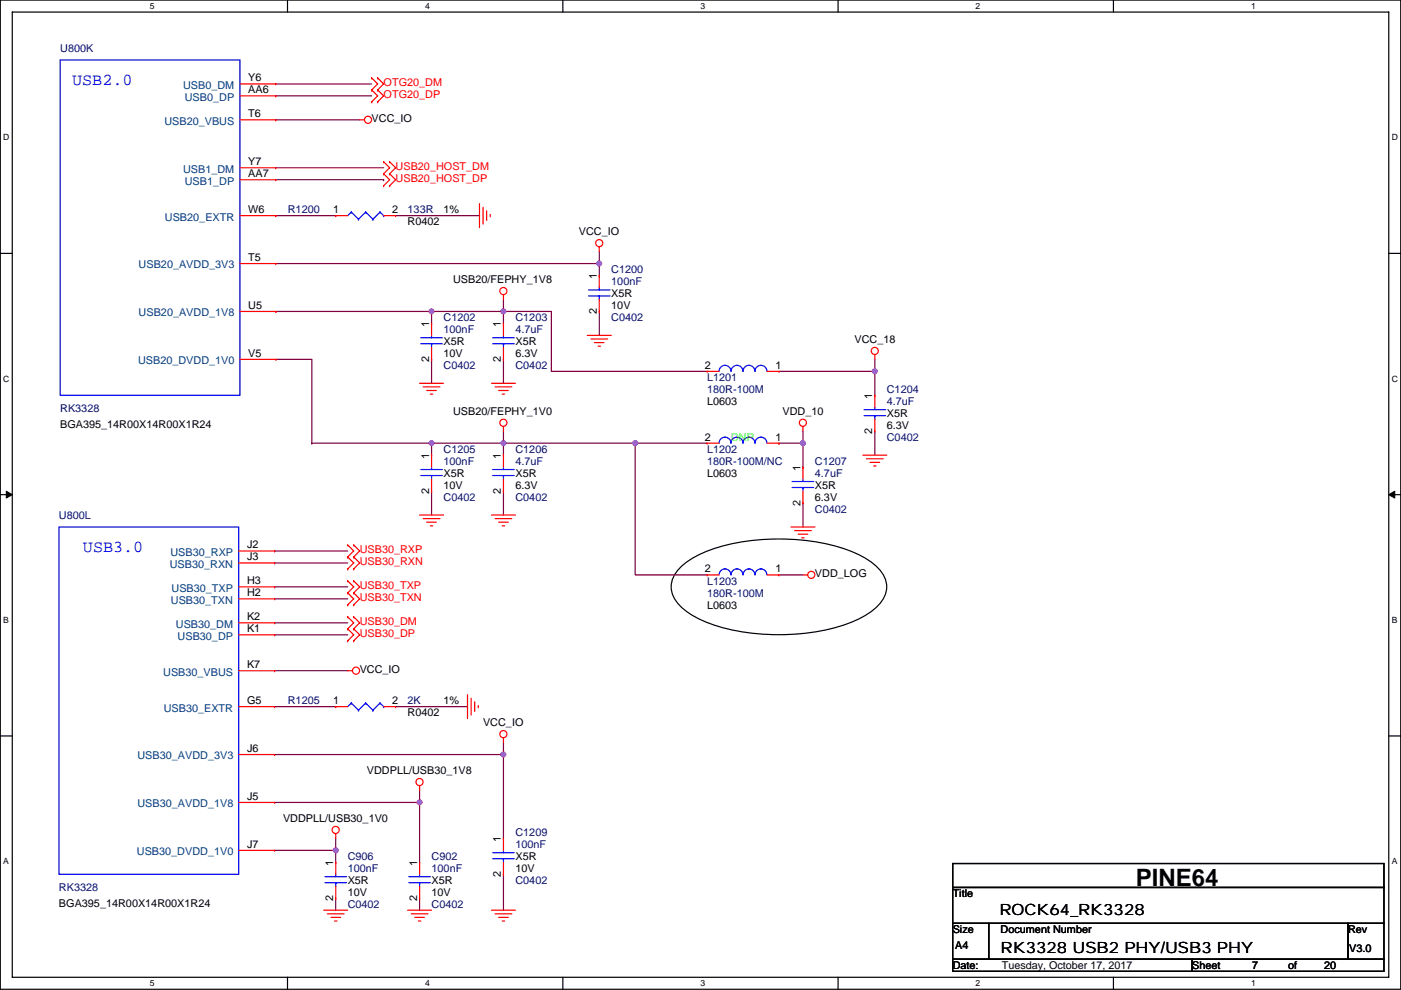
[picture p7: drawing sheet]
<svg xmlns="http://www.w3.org/2000/svg" width="297mm" height="210mm" viewBox="0 0 297 210" stroke-linecap="round" stroke-linejoin="round" font-family="sans-serif">
<path d="M.1 0h296.9v209.8h-296.9zM2.6 2.6h291.8v204.7h-291.8z" fill="none" stroke="#000" stroke-width=".25"/>
<g fill="#fff">
<path d="M31.8 .3h1v2h-1z"/>
<path d="M31.8 207.5h1v2.1h-1z"/>
</g>
<path d="M61 0v2.6M61 207.3v2.5" fill="none" stroke="#000" stroke-width=".25"/>
<g fill="#fff">
<path d="M90.1 .3h1v2h-1z"/>
<path d="M90.1 207.5h1v2.1h-1z"/>
</g>
<path d="M119.3 0v2.6M119.3 207.3v2.5" fill="none" stroke="#000" stroke-width=".25"/>
<g fill="#fff">
<path d="M148.5 .3h1v2h-1z"/>
<path d="M148.5 207.5h1v2.1h-1z"/>
</g>
<path d="M177.7 0v2.6M177.7 207.3v2.5" fill="none" stroke="#000" stroke-width=".25"/>
<g fill="#fff">
<path d="M206.9 .3h1v2h-1z"/>
<path d="M206.9 207.5h1v2.1h-1z"/>
</g>
<path d="M236.1 0v2.6M236.1 207.3v2.5" fill="none" stroke="#000" stroke-width=".25"/>
<g fill="#fff">
<path d="M265.2 .3h1v2h-1z"/>
<path d="M265.2 207.5h1v2.1h-1z"/>
<path d="M.7 28.2h1.3v2h-1.3z"/>
<path d="M295.1 28.2h1.3v2h-1.3z"/>
<path d="M.7 79.3h1.3v2.1h-1.3z"/>
<path d="M295.1 79.3h1.3v2.1h-1.3z"/>
</g>
<path d="M.1 53.7h2.5M294.4 53.7h2.6" fill="none" stroke="#000" stroke-width=".25"/>
<g fill="#fff">
<path d="M.7 130.5h1.2v2h-1.2z"/>
<path d="M295.1 130.5h1.2v2h-1.2z"/>
</g>
<path d="M.1 104.9h2.5M294.4 104.9h2.6" fill="none" stroke="#000" stroke-width=".25"/>
<path d="M1.3 104.2l1.3 .7-1.3 .7zM294.4 104.9l1.3-.7v1.4z" fill="#000" stroke="#000" stroke-width=".21"/>
<g fill="#fff">
<path d="M.7 181.7h1.2v2h-1.2z"/>
<path d="M295.1 181.7h1.2v2h-1.2z"/>
</g>
<path d="M143.9 120.7a21.1 21.1 0 0 1 10.9-5.3 47 47 0 0 1 25.8 1.6 12.9 12.9 0 0 1 7 5.5 5.4 5.4 0 0 1-2.1 6.5 25.4 25.4 0 0 1-12 4.9 46.2 46.2 0 0 1-23.8-1.9 12.9 12.9 0 0 1-7-5.6 5.1 5.1 0 0 1 1.2-5.7zM.1 156.1h2.5M294.4 156.1h2.6M202 183.2h91.4v5h-91.4zM202 188.2h91.4v7.7h-91.4zM202 195.9h7.6v7.6h-7.6zM209.6 195.9h76.2v7.6h-76.2zM285.8 195.9h7.6v7.6h-7.6zM202 203.5h50.8v2.5h-50.8zM252.8 203.5h40.6v2.5h-40.6z" fill="none" stroke="#000" stroke-width=".25"/>
<g fill="none" stroke="#800040" stroke-width=".25">
<path d="M58.5 17.8h20.3M58.5 20.3h20.3M58.5 25.4h17.8M58.5 35.6h22.8M58.5 38.1h22.8M81.3 38.1h.1M58.5 45.7h12.7M58.5 55.9h68.6M83.9 45.7h17.8M127.1 55.9h.1M127.1 53.4v2.5M127.1 55.9v2.5"/>
<path d="M58.5 76.2h7.6v17.8M58.5 66.1h.1M58.5 66.1h33M91.5 76.2v5.1M91.5 66.1v2.5M91.5 66.1h15.2M106.7 66.1h10.2v12.7h33M106.7 66.1v2.5M106.7 76.2v5.1M106.7 66.1h.1M106.7 63.5v2.6M127.1 66.1v5"/>
<path d="M165.2 78.8h20.3M185.5 76.2v2.6M185.5 78.8h.1M185.5 78.8v5M66.1 94h.1M66.1 94h25.4M91.5 94v2.5M91.5 94h15.2M106.7 94v2.5M106.7 91.5v2.5M106.7 94h28M134.7 94h.1"/>
<path d="M134.7 94v27.9h15.2M134.7 94h15.2M165.2 94h.1M165.2 94h5M170.2 91.5v2.5M170.2 94v5.1M185.5 91.5v5M58.2 116.9h15.5M58.2 119.4h15.5M91.5 104.2v5M106.7 104.2v5M170.2 106.7v5.1"/>
<path d="M58.2 132.1h15.5M58.2 134.6h15.5M58.2 124.5h15.5M58.2 127h15.5M165.2 121.9h5M58.2 149.9h13M58.2 142.3h15.5M83.9 149.9h15.2M106.7 157.5v2.5M58.2 160h48.5M58.2 170.2h30.8M71.2 177.8v2.6"/>
<path d="M89 170.2h.1M89 167.7v2.5M89 170.2v12.7M106.7 160h.1M106.7 160v17.8M58.2 180.4h13M71.2 180.4h.1M71.2 190.5v2.6M71.2 180.4v2.5M89 190.5v2.6M106.7 185.4v7.7"/>
</g>
<g fill="#f0f" stroke="#f0f" stroke-width=".25">
<circle cx="127" cy="55.9" r=".5"/>
<circle cx="91.5" cy="94" r=".5"/>
<circle cx="91.5" cy="66" r=".5"/>
<circle cx="106.7" cy="160" r=".5"/>
<circle cx="170.2" cy="94" r=".5"/>
<circle cx="185.5" cy="78.7" r=".5"/>
<circle cx="106.7" cy="66" r=".5"/>
<circle cx="106.7" cy="94" r=".5"/>
<circle cx="71.2" cy="180.3" r=".5"/>
<circle cx="88.9" cy="170.2" r=".5"/>
<circle cx="134.7" cy="94" r=".5"/>
</g>
<g fill="none" stroke="#f00" stroke-width=".25">
<path d="M50.9 17.8h7.6M58.5 17.8h.1M78.8 19.1h.1M78.8 16.5h.1M78.8 16.5l1.3 1.3-1.3 1.3M78.8 19.1l1.3 1.2-1.3 1.3M80.1 19.1h.1M80.1 16.5h.1M80.1 16.5l1.2 1.3-1.2 1.3M80.1 19.1l1.2 1.2-1.2 1.3M50.9 20.3h7.6M50.9 25.4h7.6"/>
<path d="M50.9 35.6h7.6M50.9 38.1h7.6M58.5 20.3h.1M58.5 25.4h.1M58.5 35.6h.1M58.5 38.1h.1M76.3 25.4h1M78.8 21.6h.1M80.1 21.6h.1M81.3 36.9h.1M81.3 34.3h.1M81.3 39.4h.1"/>
<path d="M81.3 34.3l1.3 1.3-1.3 1.3M81.3 36.9l1.3 1.2-1.3 1.3M82.6 36.9h.1M82.6 34.3h.1M82.6 39.4h.1M82.6 34.3l1.3 1.3-1.3 1.3M82.6 36.9l1.3 1.2-1.3 1.3M50.9 45.7h7.6M50.9 55.9h7.6M58.5 45.7h.1M58.5 55.9h.1M71.2 45.7h.1"/>
<path d="M71.2 45.7h2.5M81.3 45.7h2.6M83.9 45.7h.1M101.7 43.2v5.1M102.4 44v3.5M103.2 44.7v2.1M103.9 45.5v.5M127.1 52.3v1.1M127.1 58.4h.1M127.1 58.4v2.6M50.9 66.1h7.6M50.9 76.2h7.6"/>
<path d="M58.5 66.1h.1M58.5 76.2h.1M91.5 68.6h.1M91.5 76.2h.1M91.5 68.6v2.5M91.5 73.7v2.5M106.7 62.5v1M106.7 68.6h.1M106.7 76.2h.1M106.7 68.6v2.5M106.7 73.7v2.5M124.5 71.1h5.1"/>
<path d="M125.3 71.9h3.5M126 72.7h2.1M126.8 73.4h.5M127.1 66.1h.1M127.1 63.5v2.6M149.9 78.8h.1M149.9 78.8h2.6M162.6 78.8h2.6M165.2 78.8h.1M185.5 75.2v1M89 81.3h5M89.7 82.1h3.6"/>
<path d="M90.5 82.8h2M91.2 83.6h.6M91.5 96.5h.1M91.5 96.5v2.6M104.2 81.3h5.1M105 82.1h3.5M105.7 82.8h2.1M106.5 83.6h.5M106.7 90.4v1.1M106.7 96.5h.1M106.7 96.5v2.6M149.9 94h.1"/>
<path d="M149.9 94h2.6M162.6 94h2.6M165.2 94h.1M170.2 90.4v1.1M170.2 99.1h.1M170.2 99.1v2.5M182.9 96.5h5.1M183.7 97.3h3.6M184.5 98.1h2M185.2 98.8h.5M185.5 83.8h.1M185.5 91.5h.1"/>
<path d="M185.5 83.8v2.6M185.5 88.9v2.6M50.6 116.9h7.6M50.6 119.4h7.6M58.2 116.9h.1M58.2 119.4h.1M73.7 118.1h.1M73.7 115.6h.1M73.7 118.1l1.3 1.3-1.3 1.3M73.7 115.6l1.3 1.3-1.3 1.2M75 118.1h.1M75 115.6h.1"/>
<path d="M75 118.1l1.3 1.3-1.3 1.3M75 115.6l1.3 1.3-1.3 1.2M89 109.2h5M89.7 110h3.6M90.5 110.8h2M91.2 111.5h.6M91.5 104.2h.1M91.5 101.6v2.6M104.2 109.2h5.1M105 110h3.5M105.7 110.8h2.1M106.5 111.5h.5"/>
<path d="M106.7 104.2h.1M106.7 101.6v2.6M167.7 111.8h5.1M168.5 112.5h3.5M169.2 113.3h2.1M170 114.1h.5M170.2 106.7h.1M170.2 104.2v2.5M50.6 124.5h7.6M50.6 127h7.6M50.6 132.1h7.6M50.6 134.6h7.6"/>
<path d="M58.2 124.5h.1M58.2 127h.1M58.2 132.1h.1M58.2 134.6h.1M73.7 135.9h.1M73.7 133.4h.1M73.7 130.8h.1M73.7 120.7h.1M73.7 125.8h.1M73.7 123.2h.1M73.7 128.3h.1M73.7 133.4l1.3 1.2-1.3 1.3"/>
<path d="M73.7 130.8l1.3 1.3-1.3 1.3M73.7 123.2l1.3 1.3-1.3 1.3M73.7 125.8l1.3 1.2-1.3 1.3M75 135.9h.1M75 133.4h.1M75 130.8h.1M75 120.7h.1M75 125.8h.1M75 123.2h.1M75 128.3h.1M75 133.4l1.3 1.2-1.3 1.3M75 130.8l1.3 1.3-1.3 1.3"/>
<path d="M75 123.2l1.3 1.3-1.3 1.3M75 125.8l1.3 1.2-1.3 1.3M149.9 121.9h.1M149.9 121.9h2.6M162.6 121.9h2.6M165.2 121.9h.1M170.2 121.9h1.1M50.6 149.9h7.6M50.6 142.3h7.6M58.2 142.3h.1M58.2 149.9h.1M71.2 149.9h.1"/>
<path d="M71.2 149.9h2.5M73.7 142.3h1M81.3 149.9h2.6M83.9 149.9h.1M99.1 147.3v5.1M99.9 148.1v3.6M100.6 148.9v2M101.4 149.6v.5M106.7 156.5v1M50.6 160h7.6M50.6 170.2h7.6M58.2 160h.1"/>
<path d="M58.2 170.2h.1M71.2 176.8v1M89 166.6v1.1M106.7 177.8h.1M106.7 177.8v2.6M50.6 180.4h7.6M58.2 180.4h.1M68.6 193.1h5.1M69.4 193.8h3.6M70.2 194.6h2M70.9 195.3h.5M71.2 182.9h.1"/>
<path d="M71.2 190.5h.1M71.2 182.9v2.5M71.2 188v2.5M86.4 193.1h5.1M87.2 193.8h3.5M87.9 194.6h2.1M88.7 195.3h.5M89 182.9h.1M89 190.5h.1M89 182.9v2.5M89 188v2.5M104.2 193.1h5.1"/>
<path d="M105 193.8h3.5M105.7 194.6h2.1M106.5 195.3h.5M106.7 185.4h.1M106.7 182.9v2.5"/>
<circle cx="78" cy="25.4" r=".76"/>
<circle cx="127" cy="51.6" r=".76"/>
<circle cx="106.7" cy="61.7" r=".76"/>
<circle cx="185.5" cy="74.4" r=".76"/>
<circle cx="106.7" cy="89.7" r=".76"/>
<circle cx="170.2" cy="89.7" r=".76"/>
<circle cx="172" cy="121.9" r=".76"/>
<circle cx="75.5" cy="142.2" r=".76"/>
<circle cx="106.7" cy="155.7" r=".76"/>
<circle cx="71.2" cy="176" r=".76"/>
<circle cx="88.9" cy="165.9" r=".76"/>
</g>
<g fill="none" stroke="#00f" stroke-width=".25">
<path d="M12.8 12.7h38.1v71.1h-38.1zM74.5 45h.1M74.5 45l-.8 .7M74.5 45l1.5 1.5M76 46.5h.1M77.5 45h.1M77.5 45l-1.5 1.5M77.5 45l1.6 1.5M79.1 46.5h.1M80.6 45h.1M80.6 45l-1.5 1.5M80.6 45l.7 .7"/>
<path d="M81.3 45.7h.1M89.2 72.9h4.6M89.2 71.6h4.6M91.5 71.1v.5M91.5 72.9h.1M91.5 72.9v.8M104.5 72.9h4.5M104.5 71.6h4.5M106.7 71.1v.5M106.7 72.9h.1M106.7 72.9v.8M124.8 62.8h4.5"/>
<path d="M124.8 61.5h4.5M127.1 61v.5M127.1 62.8h.1M127.1 62.8v.7M152.5 78.7a1.27 1.27 0 0 1 1.2-1.2 1.27 1.27 0 0 1 1.3 1.2 1.27 1.27 0 0 1 1.3-1.2 1.27 1.27 0 0 1 1.2 1.2 1.27 1.27 0 0 1 1.3-1.2 1.27 1.27 0 0 1 1.3 1.2 1.26 1.26 0 0 1 1.2-1.2 1.26 1.26 0 0 1 1.3 1.2M89.2 99.6h4.6M91.5 99.1v.5M104.5 99.6h4.5M106.7 99.1v.5M152.5 94a1.27 1.27 0 0 1 1.2-1.3 1.27 1.27 0 0 1 1.3 1.3 1.27 1.27 0 0 1 1.3-1.3 1.27 1.27 0 0 1 1.2 1.3 1.27 1.27 0 0 1 1.3-1.3 1.27 1.27 0 0 1 1.3 1.3 1.26 1.26 0 0 1 1.2-1.3 1.26 1.26 0 0 1 1.3 1.3M183.2 88.2h4.6M183.2 86.9h4.6"/>
<path d="M185.5 86.4v.5M185.5 88.2h.1M185.5 88.2v.7M12.5 111.8h38.1v73.6h-38.1zM89.2 100.9h4.6M91.5 100.9h.1M91.5 100.9v.7M104.5 100.9h4.5M106.7 100.9h.1M106.7 100.9v.7M168 103.4h4.5M168 102.1h4.5"/>
<path d="M170.2 101.6v.5M170.2 103.4h.1M170.2 103.4v.8M152.5 121.9a1.27 1.27 0 0 1 1.2-1.2 1.27 1.27 0 0 1 1.3 1.2 1.27 1.27 0 0 1 1.3-1.2 1.27 1.27 0 0 1 1.2 1.2 1.27 1.27 0 0 1 1.3-1.2 1.27 1.27 0 0 1 1.3 1.2 1.26 1.26 0 0 1 1.2-1.2 1.26 1.26 0 0 1 1.3 1.2M74.5 149.1h.1M74.5 149.1l-.8 .8M74.5 149.1l1.5 1.5M76 150.6h.1M77.5 149.1h.1M77.5 149.1l-1.5 1.5M77.5 149.1l1.6 1.5M79.1 150.6h.1"/>
<path d="M80.6 149.1h.1M80.6 149.1l-1.5 1.5M80.6 149.1l.7 .8M81.3 149.9h.1M68.9 187.2h4.6M68.9 185.9h4.6M71.2 185.4v.5M71.2 187.2h.1M71.2 187.2v.8M86.7 187.2h4.5M86.7 185.9h4.5M89 185.4v.5"/>
<path d="M89 187.2h.1M89 187.2v.8M104.5 182.1h4.5M104.5 180.9h4.5M106.7 180.4v.5M106.7 182.1h.1M106.7 182.1v.8"/>
</g>
<text font-size="5.1" x="240.9" y="187.9">PINE64</text>
<g font-size="3.6" fill="#00f">
<text x="15.3" y="18.1">USB2.0</text>
<text x="17.6" y="117.2">USB3.0</text>
</g>
<g font-size="3.3">
<text x="211.9" y="194.2">ROCK64_RK3328</text>
<text x="212.2" y="202">RK3328 USB2 PHY/USB3 PHY</text>
</g>
<g font-size="2.3" fill="#000080">
<text x="12.8" y="11">U800K</text>
<text x="61" y="45.3">R1200</text>
<text x="86.4" y="45.3">133R</text>
<text x="129.6" y="58">C1200</text>
<text x="129.6" y="60.5">100nF</text>
<text x="94" y="68.1">C1202</text>
<text x="94" y="70.7">100nF</text>
<text x="109.3" y="68.1">C1203</text>
<text x="109.3" y="70.7">4.7uF</text>
<text x="129.6" y="68.1">C0402</text>
<text x="94" y="78.3">C0402</text>
<text x="109.3" y="78.3">C0402</text>
<text x="149.9" y="80.8">L1201</text>
<text x="149.9" y="83.4">180R-100M</text>
<text x="188" y="83.4">C1204</text>
<text x="12.8" y="87.4">RK3328</text>
<text x="188" y="85.9">4.7uF</text>
<text x="188" y="93.5">C0402</text>
<text x="94" y="96.1">C1205</text>
<text x="94" y="98.6">100nF</text>
<text x="109.3" y="96.1">C1206</text>
<text x="109.3" y="98.6">4.7uF</text>
<text x="149.9" y="96.1">L1202</text>
<text x="149.9" y="98.6">180R-100M/NC</text>
<text x="172.8" y="98.6">C1207</text>
<text x="172.8" y="101.1">4.7uF</text>
<text x="94" y="106.2">C0402</text>
<text x="109.3" y="106.2">C0402</text>
<text x="12.5" y="110">U800L</text>
<text x="172.8" y="108.8">C0402</text>
<text x="149.9" y="124">L1203</text>
<text x="149.9" y="126.5">180R-100M</text>
<text x="61" y="149.4">R1205</text>
<text x="86.4" y="149.4">2K</text>
<text x="109.3" y="177.3">C1209</text>
<text x="109.3" y="179.9">100nF</text>
<text x="73.7" y="182.4">C906</text>
<text x="73.7" y="185">100nF</text>
<text x="91.5" y="182.4">C902</text>
<text x="91.5" y="185">100nF</text>
<text x="12.5" y="189">RK3328</text>
<text x="109.3" y="187.5">C0402</text>
<text x="73.7" y="192.6">C0402</text>
<text x="91.5" y="192.6">C0402</text>
</g>
<g font-size="2.3">
<text x="52.6" y="17.3">Y6</text>
<text x="52.6" y="19.8">AA6</text>
<text x="52.6" y="24.9">T6</text>
<text x="78.8" y="26">VCC_IO</text>
<text x="52.6" y="35.1">Y7</text>
<text x="52.6" y="37.6">AA7</text>
<text x="52.6" y="45.2">W6</text>
<text x="70.7" y="45.2">1</text>
<text x="83.1" y="45.2">2</text>
<text x="86.4" y="47.8">R0402</text>
<text x="94" y="45.3">1%</text>
<text x="122.7" y="49.8">VCC_IO</text>
<text x="52.6" y="55.4">T5</text>
<text x="96.1" y="60">USB20/FEPHY_1V8</text>
<text x="126.5" y="59.2" transform="rotate(-90 126.5 59.2)">1</text>
<text x="52.6" y="65.5">U5</text>
<text x="129.6" y="63">X5R</text>
<text x="129.6" y="65.6">10V</text>
<text x="91" y="69.4" transform="rotate(-90 91 69.4)">1</text>
<text x="106.2" y="69.4" transform="rotate(-90 106.2 69.4)">1</text>
<text x="126.5" y="66.6" transform="rotate(-90 126.5 66.6)">2</text>
<text x="52.6" y="75.7">V5</text>
<text x="91" y="76.8" transform="rotate(-90 91 76.8)">2</text>
<text x="94" y="73.2">X5R</text>
<text x="94" y="75.7">10V</text>
<text x="106.2" y="76.8" transform="rotate(-90 106.2 76.8)">2</text>
<text x="109.3" y="73.2">X5R</text>
<text x="109.3" y="75.7">6.3V</text>
<text x="181.2" y="72.7">VCC_18</text>
<text x="149.4" y="78.2">2</text>
<text x="164.4" y="78.2">1</text>
<text x="96.1" y="87.9">USB20/FEPHY_1V0</text>
<text x="149.9" y="85.9">L0603</text>
<text x="165.9" y="87.9">VDD_10</text>
<text x="185" y="84.6" transform="rotate(-90 185 84.6)">1</text>
<text x="188" y="88.4">X5R</text>
<text x="12.8" y="90.7">BGA395_14R00X14R00X1R24</text>
<text x="149.4" y="93.5">2</text>
<text x="164.4" y="93.5">1</text>
<text x="185" y="92" transform="rotate(-90 185 92)">2</text>
<text x="188" y="91">6.3V</text>
<text x="91" y="97.3" transform="rotate(-90 91 97.3)">1</text>
<text x="94" y="101.1">X5R</text>
<text x="106.2" y="97.3" transform="rotate(-90 106.2 97.3)">1</text>
<text x="109.3" y="101.1">X5R</text>
<text x="149.9" y="101.1">L0603</text>
<text x="169.7" y="99.8" transform="rotate(-90 169.7 99.8)">1</text>
<text x="91" y="104.7" transform="rotate(-90 91 104.7)">2</text>
<text x="94" y="103.7">10V</text>
<text x="106.2" y="104.7" transform="rotate(-90 106.2 104.7)">2</text>
<text x="109.3" y="103.7">6.3V</text>
<text x="169.7" y="107.2" transform="rotate(-90 169.7 107.2)">2</text>
<text x="172.8" y="103.7">X5R</text>
<text x="172.8" y="106.2">6.3V</text>
<text x="52.4" y="116.3">J2</text>
<text x="52.4" y="118.9">J3</text>
<text x="52.4" y="124">H3</text>
<text x="149.4" y="121.4">2</text>
<text x="164.4" y="121.4">1</text>
<text x="172.8" y="122.5">VDD_LOG</text>
<text x="52.4" y="126.5">H2</text>
<text x="52.4" y="131.6">K2</text>
<text x="149.9" y="129.1">L0603</text>
<text x="52.4" y="134.1">K1</text>
<text x="52.4" y="141.7">K7</text>
<text x="76.3" y="142.8">VCC_IO</text>
<text x="52.4" y="149.4">G5</text>
<text x="70.7" y="149.4">1</text>
<text x="83.1" y="149.4">2</text>
<text x="94" y="149.4">1%</text>
<text x="86.4" y="151.9">R0402</text>
<text x="102.4" y="154">VCC_IO</text>
<text x="52.4" y="159.5">J6</text>
<text x="77.8" y="164.1">VDDPLL/USB30_1V8</text>
<text x="52.4" y="169.7">J5</text>
<text x="52.4" y="179.8">J7</text>
<text x="60" y="174.3">VDDPLL/USB30_1V0</text>
<text x="106.2" y="178.6" transform="rotate(-90 106.2 178.6)">1</text>
<text x="70.7" y="183.7" transform="rotate(-90 70.7 183.7)">1</text>
<text x="88.4" y="183.7" transform="rotate(-90 88.4 183.7)">1</text>
<text x="106.2" y="186" transform="rotate(-90 106.2 186)">2</text>
<text x="109.3" y="182.4">X5R</text>
<text x="109.3" y="185">10V</text>
<text x="70.7" y="191.1" transform="rotate(-90 70.7 191.1)">2</text>
<text x="73.7" y="187.5">X5R</text>
<text x="73.7" y="190">10V</text>
<text x="88.4" y="191.1" transform="rotate(-90 88.4 191.1)">2</text>
<text x="91.5" y="187.5">X5R</text>
<text x="91.5" y="190">10V</text>
<text x="202" y="190.3">Title</text>
<text x="12.5" y="192.3">BGA395_14R00X14R00X1R24</text>
<text x="202" y="197.9">Size</text>
<text x="212.1" y="197.9">Document Number</text>
<text x="285.8" y="197.9">Rev</text>
<text x="202.5" y="201.2">A4</text>
<text x="286.1" y="202">V3.0</text>
<text x="202" y="205.5">Date:</text>
<text x="212.4" y="205.5">Tuesday, October 17, 2017</text>
<text x="252.8" y="205.5">Sheet</text>
<text x="265.5" y="205.5">7</text>
<text x="273.1" y="205.5">of</text>
<text x="280.7" y="205.5">20</text>
</g>
<g font-size="2.3" fill="#004080">
<text x="38.8" y="18.8">USB0_DM</text>
<text x="39.2" y="21.4">USB0_DP</text>
<text x="34.9" y="26.5">USB20_VBUS</text>
<text x="38.8" y="36.6">USB1_DM</text>
<text x="39.2" y="39.2">USB1_DP</text>
<text x="35" y="46.8">USB20_EXTR</text>
<text x="29.4" y="56.9">USB20_AVDD_3V3</text>
<text x="29.4" y="67.1">USB20_AVDD_1V8</text>
<text x="29.3" y="77.3">USB20_DVDD_1V0</text>
<text x="36.1" y="117.9">USB30_RXP</text>
<text x="36" y="120.4">USB30_RXN</text>
<text x="36.4" y="125.5">USB30_TXP</text>
<text x="36.2" y="128.1">USB30_TXN</text>
<text x="37.3" y="133.1">USB30_DM</text>
<text x="37.7" y="135.7">USB30_DP</text>
<text x="34.6" y="143.3">USB30_VBUS</text>
<text x="34.7" y="150.9">USB30_EXTR</text>
<text x="29.1" y="161.1">USB30_AVDD_3V3</text>
<text x="29.1" y="171.2">USB30_AVDD_1V8</text>
<text x="29" y="181.4">USB30_DVDD_1V0</text>
</g>
<g font-size="2.3" fill="#f00">
<text x="81.3" y="18.3">OTG20_DM</text>
<text x="81.3" y="20.9">OTG20_DP</text>
<text x="83.9" y="36.1">USB20_HOST_DM</text>
<text x="83.9" y="38.7">USB20_HOST_DP</text>
<text x="76.3" y="119.9">USB30_RXN</text>
<text x="76.3" y="117.4">USB30_RXP</text>
<text x="76.3" y="125">USB30_TXP</text>
<text x="76.3" y="127.6">USB30_TXN</text>
<text x="76.3" y="135.2">USB30_DP</text>
<text x="76.3" y="132.6">USB30_DM</text>
</g>
<text font-size="2.3" fill="#0f0" x="155" y="93.5">DNP</text>
<g font-size="1.8">
<text x="31.8" y="1.9">5</text>
<text x="90.1" y="1.9">4</text>
<text x="148.5" y="1.9">3</text>
<text x="206.9" y="1.9">2</text>
<text x="265.2" y="1.9">1</text>
<text x=".7" y="29.8">D</text>
<text x="295.1" y="29.8">D</text>
<text x=".7" y="81">C</text>
<text x="295.1" y="81">C</text>
<text x=".7" y="132.1">B</text>
<text x="295.1" y="132.1">B</text>
<text x=".7" y="183.3">A</text>
<text x="295.1" y="183.3">A</text>
<text x="31.8" y="209.2">5</text>
<text x="90.1" y="209.2">4</text>
<text x="148.5" y="209.2">3</text>
<text x="206.9" y="209.2">2</text>
<text x="265.2" y="209.2">1</text>
</g>
</svg>
